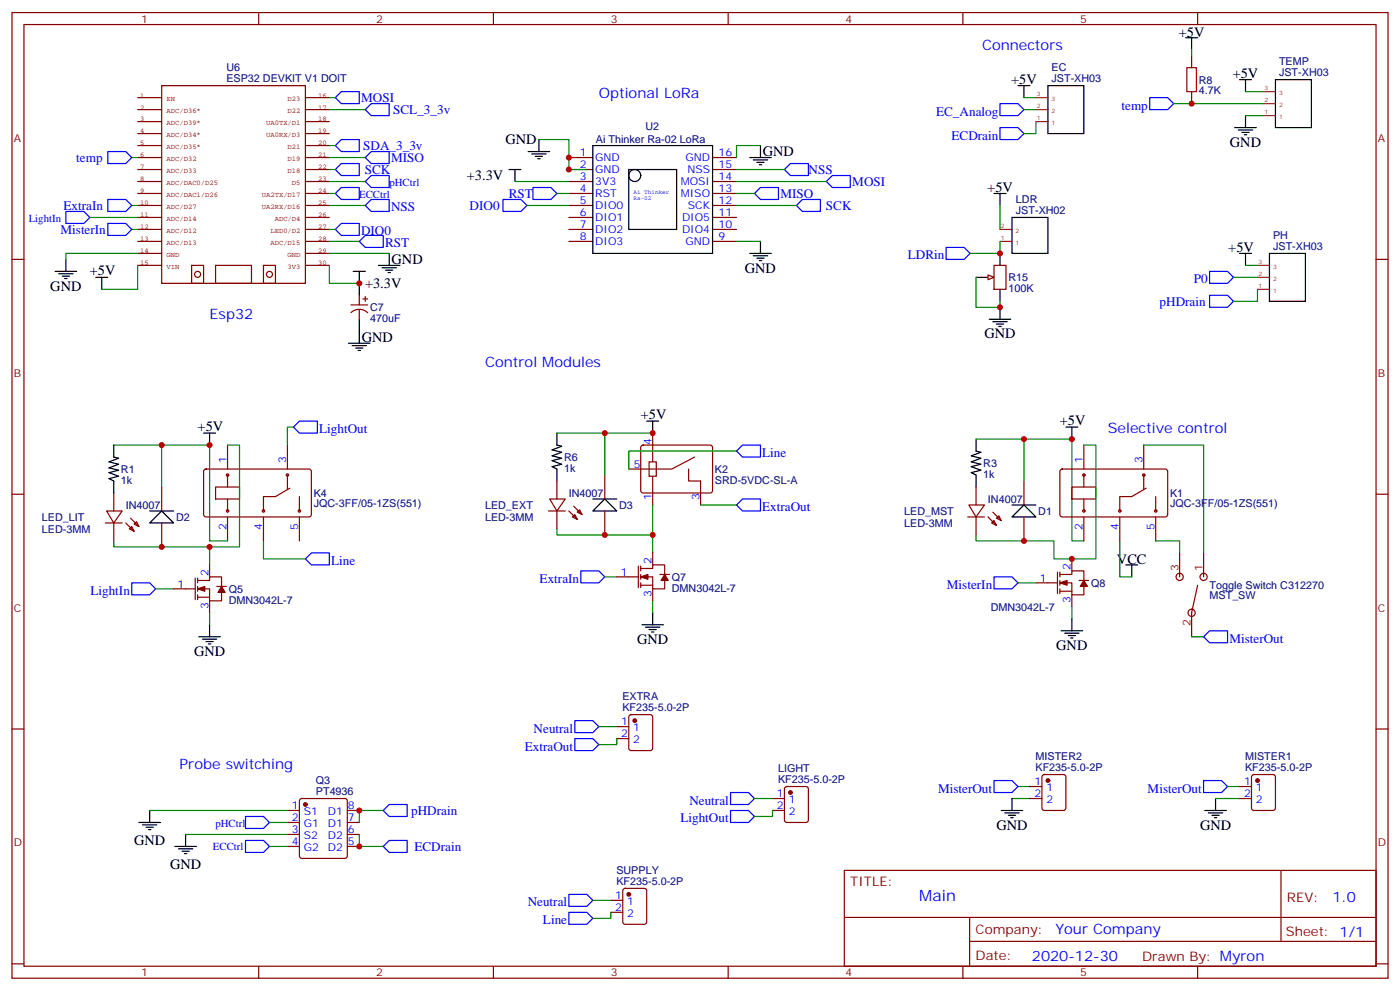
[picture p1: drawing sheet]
<svg xmlns="http://www.w3.org/2000/svg" width="412mm" height="292mm" viewBox="0 0 412 292" stroke-linecap="round" stroke-linejoin="round" font-family="sans-serif">
<g fill="none" stroke="#870000" stroke-width=".35">
<path d="M3.5 3.7h405.4v284.3h-405.4zM7.1 7.2h398.2v277.3h-398.2zM76.2 3.7v3.5M145.3 3.7v3.5M214.5 3.7v3.5M283.6 3.7v3.5M352.8 3.7v3.5M167.6 46.4h7M167.6 49.9h7M167.6 53.4h7M167.6 57h7M209.9 46.4h7.1"/>
<path d="M209.9 49.9h7.1M209.9 53.4h7.1M209.9 57h7.1M3.5 76.4h3.6M167.6 60.5h7M167.6 64h7M167.6 67.6h7M167.6 71.1h7M209.9 60.5h7.1M209.9 64h7.1M209.9 67.6h7.1M209.9 71.1h7.1"/>
<path d="M292.8 78.1h3.5v7.1h-3.5zM405.3 76.4h3.6M178.2 139.9v7M189 131.3l.4-.2h20.1l.4 .7-.1 12.9-.6 .5-20-.1-.5-.6v-12.7zM191.2 136h2.1v4.2h-2.1zM192.3 127.5v8.5M202.8 138.1v3.5h3.6v7.1M204.6 134.6l-6.7 3.5h-12.7M3.5 145.5h3.6M31 154h5M31.4 150.5h4.6l-2.5 3.5zM33.5 145.2v5.3"/>
<path d="M33.5 154v5.3M37 154l2.5 2.5M38.1 155.8l.7-.8 .7 1.5zM38.5 152.6l2.4 2.4M39.5 154.3l.7-.7 .7 1.4zM47.6 143.4v7.1M47.6 154v7M161.6 150.5h4.9M161.9 146.9h4.6l-2.5 3.6zM164 141.6v5.3M164 150.5v5.3M167.6 150.5l2.4 2.4"/>
<path d="M169 149l2.4 2.5M169.3 151.5l.7 1.4-1.4-.7zM170 150.8l.7-.7 .7 1.4zM178.2 150.5v7M192.3 140.2v8.5M285 152.2h5M285.4 148.7h4.6l-2.5 3.5zM287.5 143.4v5.3M287.5 152.2v5.3M291 152.2l2.5 2.5M292.1 154l.7-.7 .7 1.4zM292.5 150.8l2.4 2.5"/>
<path d="M293.5 152.6l.7-.7 .7 1.4zM301.6 141.6v7.1M301.6 152.2v7.1M405.3 145.5h3.6M51.2 173.4h6.3M57.5 170.2v6.4M58.2 170.9h3.5v-1h3.6v2.8M58.2 173.4h3.5v3.5h3.6v-2.5M58.2 175.9h3.5M58.2 170.2v1.4M58.2 172.7v1.4M58.2 175.2v1.4"/>
<path d="M61.7 166.3v3.6M61.7 176.9v3.5M63.9 172.7h2.8M181.7 169.9h6.3M188 166.7v6.3M188.7 167.4h3.6v-1.1h3.5v2.9M188.7 169.9h3.6v3.5h3.5v-2.5M188.7 172.3h3.6M188.7 166.7v1.4M188.7 169.2v1.4M188.7 171.6v1.4M192.3 162.8v3.5"/>
<path d="M192.3 173.4v3.5M194.4 169.2h2.8M305.2 171.6h6.3M311.5 168.5v6.3M312.2 169.2h3.5v-1.1h3.6v2.8M312.2 171.6h3.5v3.6h3.6v-2.5M312.2 174.1h3.5M312.2 168.5v1.4M312.2 170.9v1.4M312.2 173.4v1.4M315.7 164.6v3.5M315.7 175.2v3.5"/>
<path d="M317.9 170.9h2.8M347.5 162.8v7.1M352.8 172.3l-1.8 8.1v7.1M354.5 162.8v7.1M3.5 214.7h3.6M181.7 214h3.5M181.7 217.5h3.5M185.4 210.6l.5-.2h5.7l.6 .5 .1 9.4-.5 .7h-5.9l-.6-.4-.1-9.5zM405.3 214.7h3.6M84.7 238.7h3.5M88.4 235.3l.5-.2h12.7l.5 .2 .2 .5v16.3l-.2 .5-.5 .2h-12.7l-.5-.3-.2-.4v-16.3zM102.3 238.7h3.5"/>
<path d="M227.5 235.1h3.6M227.5 238.7h3.6M231.3 231.8l.5-.2h5.6l.7 .4v9.5l-.4 .6-5.9 .1-.7-.5v-9.4zM303.4 235.1h3.5M303.4 231.6h3.5M307.2 228.3l.4-.2h5.7l.6 .4 .1 9.4-.5 .7-5.9 .1-.6-.5-.1-9.4zM365.1 235.1h3.6M365.1 231.6h3.6M368.9 228.3l.5-.2h5.6l.7 .4v9.4l-.5 .7-5.8 .1-.7-.5v-9.4zM84.7 242.2h3.5M84.7 245.7h3.5M84.7 249.2h3.5"/>
<path d="M102.3 242.2h3.5M102.3 245.7h3.5M102.3 249.2h3.5M248.7 256.3h156.6v28.2h-156.6zM377.3 256.3v20.9M179.9 265.1h3.5M179.9 268.6h3.5M183.7 261.8l.4-.2h5.7l.6 .4 .1 9.5-.5 .6-5.9 .1-.6-.5-.1-9.4zM248.7 270.1h156.5M285.6 277.2h119.6M285.6 270.1v14.2M3.5 283.8h3.6"/>
<path d="M76.2 284.5v3.5M145.3 284.5v3.5M214.5 284.5v3.5M283.6 284.5v3.5M352.8 284.5v3.5M405.3 283.8h3.6"/>
<circle cx="347.5" cy="169.9" r="1.06"/>
<circle cx="354.5" cy="169.9" r="1.06"/>
<circle cx="351" cy="180.4" r="1.06"/>
</g>
<g fill="none" stroke="#000" stroke-width=".35">
<path d="M363.7 37.6h6.4M364.8 38.3h4.2M365.8 39h2.1M366.5 39.7h.7M366.9 34v3.6M149.9 49.9h3.6M151.7 49.9v3.5M155.6 44.6h6.3M156.6 45.3h4.3M157.7 46h2.1M158.4 46.7h.7M158.7 41.1v3.5"/>
<path d="M174.6 42.9h35.3v31.7h-35.3zM185.2 49.9h14.1v17.7h-14.1zM220.8 46.4h6.4M221.9 47.1h4.2M223 47.8h2.1M223.7 48.5h.7M224 42.9v3.5M292.8 57h3.5M294.6 57v3.5M16.2 79.9h6.4M19.4 76.4v3.5M104.1 79.9h3.5"/>
<path d="M105.8 79.9v3.5M111.5 78.1h6.3M112.5 78.8h4.3M113.6 79.6h2.1M114.7 74.6v3.5M220.8 74.6h6.4M221.9 75.3h4.2M223 76h2.1M223.7 76.7h.7M224 71.1v3.5M294.6 74.6v3.5M17.3 80.6h4.2"/>
<path d="M18.3 81.3h2.2M19 82h.8M28.2 81.7h3.5M30 81.7v3.5M114.3 80.3h.7M287.5 81.7h3.5M291.4 94h6.3M292.5 94.7h4.2M293.5 95.4h2.1M294.2 96.1h.7M294.6 85.2v3.5M294.6 90.5v3.5"/>
<path d="M33.5 131.1v3.5l1.4 .3-2.8 1.1 2.8 .7-2.8 1.1 2.8 .7-2.8 .7 2.8 1-2.8 .7 1.4 .7v3.6M60 127.5h3.5M61.7 127.5v3.6M164 127.5v3.6l1.5 .3-2.9 1.1 2.9 .7-2.9 1 2.9 .7-2.9 .7 2.9 1.1-2.9 .7 1.4 .7v3.5M190.5 124h3.5M192.3 124v3.5M287.5 129.3v3.5l1.4 .4-2.8 1 2.8 .7-2.8 1.1 2.8 .7-2.8 .7 2.8 1.1-2.8 .7 1.4 .7v3.5M314 125.8h3.5M315.7 125.8v3.5M44.1 154l3.5-3.5 3.6 3.5zM44.1 150.5h7.1M174.6 150.5l3.6-3.6 3.5 3.6z"/>
<path d="M174.6 146.9h7.1M298.1 152.2l3.5-3.5 3.6 3.5zM298.1 148.7h7.1M331.6 166.3h3.5M333.4 166.3v3.6M58.6 187.5h6.3M59.6 188.2h4.3M60.7 188.9h2.1M61.4 189.6h.7M61.7 184v3.5M189.1 184h6.3M190.1 184.7h4.3"/>
<path d="M191.2 185.4h2.1M191.9 186.1h.7M192.3 180.4v3.6M312.6 185.7h6.3M313.6 186.4h4.3M314.7 187.1h2.1M315.4 187.9h.7M315.7 182.2v3.5M44.1 238.7v3.5M294.9 238.7h6.4M296 239.4h4.2M298.1 235.1v3.6"/>
<path d="M354.9 238.7h6.3M356 239.4h4.2M358.1 235.1v3.6M40.9 242.2h6.4M42 242.9h4.2M43 243.6h2.2M43.7 244.3h.7M51.5 249.2h6.4M52.6 249.9h4.2M53.6 250.6h2.1M54.3 251.4h.7M54.7 245.7v3.5"/>
<path d="M297 240.1h2.2M297.7 240.8h.7M357 240.1h2.1M357.7 240.8h.7"/>
<circle cx="187" cy="51.7" r="1.76"/>
</g>
<g fill="none" stroke="#008700" stroke-width=".35">
<path d="M151.7 53.4h15.9M158.7 41.1h8.9v8.8h5.3M164 57h3.6M217 57h5.2M217 53.4h26.4M217 49.9h14.1M224 42.9h-7v3.5M155.2 60.5h12.4M217 71.1h7M217 60.5h17.6M294.6 60.5v7.1M33.5 131.1h14.1v12.3"/>
<path d="M86.4 125.8h-1.7v5.3M164 127.5h14.2M192.3 127.5h-14.1v12.4M217 132.8h-31.8v5.3M287.5 129.3h28.2v30h3.6M301.6 129.3v12.3M336.9 131.1h17.6v31.7M33.5 159.3v1.7h28.2v5.3M77.6 159.3v5.3h12.4M164 155.8v1.7h28.3M192.3 148.7v14.1M206.4 148.7h10.6"/>
<path d="M329.8 159.3v10.6h3.6M340.4 159.3h7.1v3.5M45.9 173.4h5.3M178.2 169.9h3.5M192.3 176.9v3.5M299.9 171.6h5.3M315.7 178.7v3.5M61.7 180.4v3.6M351 187.5h3.5M176.4 214h5.3M181.7 217.5v1.8h-5.3M44.1 238.7h40.6"/>
<path d="M112.9 238.7h-7.1v3.5M222.2 235.1h5.3M227.5 238.7v1.7h-5.3M298.1 235.1h5.3M299.9 231.6h3.5M358.1 235.1h7M361.6 231.6h3.5M54.7 245.7h30M79.4 242.2h5.3M79.4 249.2h5.3M105.8 245.7v3.5h7.1M174.6 265.1h5.3"/>
<path d="M179.9 268.6v1.8h-5.3"/>
</g>
<g fill="none" stroke="#00f" stroke-width=".35">
<path d="M98.8 28.8l1.7-1.8h5.3v3.5h-5.3zM294.6 30.5h5.3l1.7 1.8-1.7 1.7h-5.3zM294.6 37.6h5.3l1.7 1.7-1.7 1.8h-5.3zM338.7 28.8h5.3l1.7 1.7-1.7 1.8h-5.3zM31.7 58.7h5.3l1.8 1.8-1.8 1.8h-5.3zM100.5 48.2h5.3v3.5h-5.3l-1.7-1.8zM100.5 55.2h5.3v3.5h-5.3l-1.7-1.7zM109.4 58.7h5.3v3.6h-5.3l-1.8-1.8zM109.4 44.6h5.3v3.6h-5.3l-1.8-1.8zM109.4 51.7h5.3v3.5h-5.3l-1.8-1.8zM148.2 58.7h5.3l1.7 1.8-1.7 1.8h-5.3zM157 55.2h5.3l1.7 1.8-1.7 1.7h-5.3z"/>
<path d="M224 55.2h5.3v3.5h-5.3l-1.8-1.7zM232.8 48.2h5.3v3.5h-5.3l-1.7-1.8zM236.4 58.7h5.3v3.6h-5.3l-1.8-1.8zM245.2 51.7h5.3v3.5h-5.3l-1.8-1.8zM19.4 62.3h5.3l1.8 1.7-1.8 1.8h-5.3zM31.7 65.8h5.3l1.8 1.8-1.8 1.7h-5.3zM100.5 65.8h5.3v3.5h-5.3l-1.7-1.7zM107.6 69.3h5.3v3.5h-5.3l-1.8-1.7zM278.7 72.8h5.3l1.8 1.8-1.8 1.8h-5.3zM356.3 79.9h5.3l1.8 1.8-1.8 1.7h-5.3zM356.3 87h5.3l1.8 1.7-1.8 1.8h-5.3zM86.4 125.8l1.8-1.8h5.3v3.5h-5.3z"/>
<path d="M218.7 131.1h5.3v3.5h-5.3l-1.7-1.8zM218.7 146.9h5.3v3.6h-5.3l-1.7-1.8zM38.8 171.6h5.3l1.8 1.8-1.8 1.8h-5.3zM91.7 162.8h5.3v3.5h-5.3l-1.7-1.7zM171.1 168.1h5.3l1.8 1.8-1.8 1.7h-5.3zM292.8 169.9h5.3l1.8 1.7-1.8 1.8h-5.3zM356.3 185.7h5.3v3.6h-5.3l-1.8-1.8zM169.3 217.5h5.3l1.8 1.8-1.8 1.7h-5.3zM169.3 212.2h5.3l1.8 1.8-1.8 1.7h-5.3zM114.7 236.9h5.2v3.5h-5.2l-1.8-1.7zM215.2 238.7h5.3l1.7 1.7-1.7 1.8h-5.3zM215.2 233.4h5.3l1.7 1.7-1.7 1.8h-5.3z"/>
<path d="M292.8 229.8h5.3l1.8 1.8-1.8 1.8h-5.3zM354.5 229.8h5.3l1.8 1.8-1.8 1.8h-5.3zM72.3 240.4h5.3l1.8 1.8-1.8 1.7h-5.3zM72.3 247.5h5.3l1.8 1.7-1.8 1.8h-5.3zM114.7 247.5h5.2v3.5h-5.2l-1.8-1.8zM167.6 268.6h5.3l1.7 1.8-1.7 1.8h-5.3zM167.6 263.3h5.3l1.7 1.8-1.7 1.8h-5.3z"/>
</g>
<g fill="#870000" stroke="#870000" stroke-width=".35">
<path d="M58.2 173.4l2.1-.7v1.4z"/>
<path d="M65.3 172.7l1 1.7h-2.1z"/>
<path d="M188.7 169.9l2.2-.7v1.4z"/>
<path d="M195.8 169.2l1 1.7h-2.1z"/>
<path d="M312.2 171.6l2.1-.7v1.4z"/>
<path d="M319.3 170.9l1 1.8h-2.1z"/>
<circle cx="187" cy="212.2" r=".53"/>
<circle cx="232.8" cy="233.4" r=".53"/>
<circle cx="185.2" cy="263.3" r=".53"/>
<circle cx="308.7" cy="229.8" r=".53"/>
<circle cx="370.4" cy="229.8" r=".53"/>
<circle cx="90" cy="236.9" r=".53"/>
</g>
<path d="M291 81l1.8 .7-1.8 .7z" fill="#f0f0f0" stroke="#870000" stroke-width=".35"/>
<g fill="none" stroke="#000" stroke-width=".35">
<path d="M349.2 11.1h3.6M351 11.1v3.5M299.9 25.2h3.5M301.6 25.2v3.6M308.7 25.2h10.6v14.1h-10.6zM365.1 23.5h3.6M366.9 23.5v3.5M375.7 23.5h10.6v14.1h-10.6zM298.1 64h10.6v10.6h-10.6zM365.1 74.6h3.6M366.9 74.6v3.5M373.9 74.6h10.6v14.1h-10.6z"/>
<path d="M105.8 83.4v3.6M105.8 94v7.1M102.7 101.1h6.3M103.7 101.8h4.2M104.8 102.5h2.1M105.5 103.2h.7"/>
</g>
<path d="M109.4 30.5h5.3v3.5h-5.3l-1.8-1.7zM31.7 44.6h5.3l1.8 1.8-1.8 1.8h-5.3zM100.5 41.1h5.3v3.5h-5.3l-1.7-1.7z" fill="none" stroke="#00f" stroke-width=".35"/>
<path d="M349.6 19.9h2.8v7.1h-2.8z" fill="none" stroke="#a10000" stroke-width=".35"/>
<g fill="none" stroke="#870000" stroke-width=".35">
<path d="M351 16.4v3.5M351 27v3.5M103.4 89.8h4.9M103.4 92.1a3.5 3.5 0 0 1 4.9 0M105.8 87v2.8M105.8 91.2v2.8M106.9 88h1.4M107.6 87.3v1.4M60.2 138.3l.5-.2 30.6 .1 .4 .6v13l-.7 .4h-30.6l-.4-.7v-12.7zM67 131.1v7M67 139.9v3.5M84.7 131.1v7"/>
<path d="M84.7 139.9v4.2M312.4 138.3l.5-.2 30.6 .1 .5 .6-.1 13-.6 .4h-30.7l-.4-.7v-12.7zM319.3 131.1v7M319.3 139.9v3.5M336.9 131.1v7M336.9 139.9v4.2M63.5 143.4h7.1v3.5h-7.1zM67 146.9v3.6M67 152.2v7.1M77.6 152.2v7.1M85.4 143.8l-4.3 2.4h-3.5v4.3M88.2 146.2v4.3"/>
<path d="M88.2 152.2v7.1M315.7 143.4h7.1v3.5h-7.1zM319.3 146.9v3.6M319.3 152.2v7.1M329.8 152.2v7.1M337.6 143.8l-4.2 2.4h-3.6v4.3M340.4 146.2v4.3M340.4 152.2v7.1"/>
<circle cx="67" cy="139.9" r=".35"/>
<circle cx="84.7" cy="139.9" r=".35"/>
<circle cx="319.3" cy="139.9" r=".35"/>
<circle cx="336.9" cy="139.9" r=".35"/>
<circle cx="67" cy="150.5" r=".35"/>
<circle cx="77.6" cy="150.5" r=".35"/>
<circle cx="88.2" cy="150.5" r=".35"/>
<circle cx="319.3" cy="150.5" r=".35"/>
<circle cx="329.8" cy="150.5" r=".35"/>
<circle cx="340.4" cy="150.5" r=".35"/>
</g>
<path d="M305.2 28.8h3.5M305.2 32.3h3.5M305.2 35.8h3.5M372.2 27h3.5M372.2 30.5h3.5M372.2 34h3.5M294.6 67.6h3.5M294.6 71.1h3.5M370.4 78.1h3.5M370.4 81.7h3.5M370.4 85.2h3.5" fill="none" stroke="#8c2424" stroke-width=".35"/>
<g fill="none" stroke="#008700" stroke-width=".35">
<path d="M351 14.6v1.8M97 32.3h10.6M97 28.8h1.8M301.6 32.3h3.6M301.6 28.8h3.6M305.2 35.8v3.5h-3.6M345.7 30.5h26.5M366.9 27h5.3M366.9 34h5.3M38.8 46.4h1.8M97 42.9h1.8M97 46.4h10.6"/>
<path d="M97 49.9h1.8M97 53.4h10.6M97 57h1.8M26.5 64h14.1M38.8 60.5h1.8M38.8 67.6h1.8M40.6 78.1v7.1h-10.6M40.6 74.6h-21.2v1.8M97 78.1v5.3h8.8M97 60.5h10.6M97 67.6h1.8M97 71.1h8.8"/>
<path d="M97 74.6h17.7M294.6 71.1v3.5h-8.8M366.9 78.1h3.5M287.5 81.7v8.8h7.1v-1.8M363.4 81.7h7M370.4 85.2v3.5h-7M47.6 131.1h14.1v28.2h5.3M67 131.1h3.6v29.9h-8.9M319.3 131.1h3.5v33.5h-12.4v-5.3h-22.9v-1.8"/>
</g>
<g fill="none" stroke="#850000" stroke-width=".35">
<path d="M40.6 28.8h7M40.6 32.3h7M40.6 35.8h7M40.6 39.3h7M47.6 25.2h42.4v58.2h-42.4zM90 28.8h7M90 32.3h7M90 35.8h7M90 39.3h7M40.6 42.9h7M40.6 46.4h7M40.6 49.9h7"/>
<path d="M40.6 53.4h7M40.6 57h7M90 42.9h7M90 46.4h7M90 49.9h7M90 53.4h7M90 57h7M40.6 60.5h7M40.6 64h7M40.6 67.6h7M40.6 71.1h7M40.6 74.6h7"/>
<path d="M40.6 78.1h7M56.4 78.1h3.6v5.3h-3.6zM63.5 78.1h10.6v5.3h-10.6zM77.6 78.1h3.5v5.3h-3.5zM90 60.5h7M90 64h7M90 67.6h7M90 71.1h7M90 74.6h7M90 78.1h7"/>
<circle cx="58.2" cy="80.8" r=".88"/>
<circle cx="79.4" cy="80.8" r=".88"/>
</g>
<g fill="#c00">
<circle cx="167.6" cy="46.4" r=".88"/>
<circle cx="167.6" cy="49.9" r=".88"/>
<circle cx="47.6" cy="161" r=".88"/>
<circle cx="192.3" cy="127.5" r=".88"/>
<circle cx="178.2" cy="157.5" r=".88"/>
<circle cx="178.2" cy="127.5" r=".88"/>
<circle cx="192.3" cy="157.5" r=".88"/>
<circle cx="105.8" cy="238.7" r=".88"/>
<circle cx="105.8" cy="249.2" r=".88"/>
<circle cx="301.6" cy="129.3" r=".88"/>
<circle cx="351" cy="30.5" r=".88"/>
<circle cx="294.6" cy="74.6" r=".88"/>
<circle cx="294.6" cy="90.5" r=".88"/>
<circle cx="315.7" cy="129.3" r=".88"/>
<circle cx="315.7" cy="164.6" r=".88"/>
<circle cx="301.6" cy="159.3" r=".88"/>
<circle cx="47.6" cy="131.1" r=".88"/>
<circle cx="61.7" cy="131.1" r=".88"/>
<circle cx="61.7" cy="161" r=".88"/>
<circle cx="105.8" cy="83.4" r=".88"/>
</g>
<text font-size="4.6" fill="#00f" x="270.8" y="265.3">Main</text>
<g font-size="4.2">
<text x="347.2" y="10.8">+5V</text>
<text x="363.1" y="23.1">+5V</text>
<text x="297.8" y="24.9">+5V</text>
<text x="148.9" y="42.5">GND</text>
<text x="224.7" y="46">GND</text>
<text x="362.3" y="43.2">GND</text>
<text x="137.5" y="53.1">+3.3V</text>
<text x="290.8" y="56.6">+5V</text>
<text x="115.4" y="77.7">GND</text>
<text x="361.8" y="74.2">+5V</text>
<text x="26.5" y="81">+5V</text>
<text x="219.4" y="80.3">GND</text>
<text x="14.8" y="85.5">GND</text>
<text x="107.5" y="84.9">+3.3V</text>
<text x="106.5" y="100.7">GND</text>
<text x="290" y="99.7">GND</text>
<text x="188.7" y="123.3">+5V</text>
<text x="312.2" y="125.1">+5V</text>
<text x="58.2" y="126.8">+5V</text>
<text x="329" y="166">VCC</text>
<text x="187.7" y="189.6">GND</text>
<text x="311.1" y="191.4">GND</text>
<text x="57.1" y="193.1">GND</text>
<text x="293.5" y="244.3">GND</text>
<text x="353.5" y="244.3">GND</text>
<text x="39.5" y="248.9">GND</text>
<text x="50.1" y="255.9">GND</text>
</g>
<g font-size="4.2" fill="#00f">
<text x="289.3" y="14.6">Connectors</text>
<text x="176.4" y="28.8">Optional LoRa</text>
<text x="61.7" y="94">Esp32</text>
<text x="142.9" y="108.1">Control Modules</text>
<text x="326.3" y="127.5">Selective control</text>
<text x="52.9" y="226.3">Probe switching</text>
<text x="392.5" y="265.6">1.0</text>
<text x="310.9" y="275.1">Your Company</text>
<text x="304" y="282.9">2020-12-30</text>
</g>
<g font-size="3.9" fill="#00f">
<text x="106.4" y="30">MOSI</text>
<text x="115.8" y="33.5">SCL_3_3v</text>
<text x="275.8" y="34">EC_Analog</text>
<text x="330.4" y="32.3">temp</text>
<text x="280.3" y="41.1">ECDrain</text>
<text x="22.5" y="47.7">temp</text>
<text x="107" y="44.1">SDA_3_3v</text>
<text x="115.2" y="47.7">MISO</text>
<text x="107.5" y="51.2">SCK</text>
<text x="238.2" y="51.2">NSS</text>
<text x="149.8" y="58.2">RST</text>
<text x="229.9" y="58.2">MISO</text>
<text x="251.1" y="54.7">MOSI</text>
<text x="18.7" y="61.7">ExtraIn</text>
<text x="115.2" y="62.3">NSS</text>
<text x="138.3" y="61.8">DIO0</text>
<text x="243.3" y="61.8">SCK</text>
<text x="17.8" y="68.8">MisterIn</text>
<text x="106.4" y="69.3">DIO0</text>
<text x="113.4" y="72.8">RST</text>
<text x="267.4" y="76.4">LDRin</text>
<text x="351.7" y="83.4">P0</text>
<text x="341.6" y="90">pHDrain</text>
<text x="94" y="127.5">LightOut</text>
<text x="224.5" y="134.6">Line</text>
<text x="224.5" y="150.5">ExtraOut</text>
<text x="97.5" y="166.3">Line</text>
<text x="159" y="171.6">ExtraIn</text>
<text x="278.9" y="173.4">MisterIn</text>
<text x="26.6" y="175.2">LightIn</text>
<text x="362.1" y="189.3">MisterOut</text>
<text x="157.2" y="215.7">Neutral</text>
<text x="154.6" y="221">ExtraOut</text>
<text x="276.3" y="233.4">MisterOut</text>
<text x="338.1" y="233.4">MisterOut</text>
<text x="121.1" y="239.9">pHDrain</text>
<text x="203.1" y="236.9">Neutral</text>
<text x="200.4" y="242.2">LightOut</text>
<text x="122.1" y="250.5">ECDrain</text>
<text x="155.4" y="266.9">Neutral</text>
<text x="159.9" y="272.2">Line</text>
</g>
<g font-size="3.9" fill="#800">
<text x="250.5" y="260.9">TITLE:</text>
<text x="379.1" y="265.6">REV:</text>
<text x="287.4" y="275.1">Company:</text>
<text x="378.7" y="275.7">Sheet: 1/1</text>
<text x="287.4" y="282.8">Date:</text>
<text x="336.4" y="282.8">Drawn By: Myron</text>
</g>
<g font-size="3.2" fill="#800">
<text x="41.6" y="6.7">1</text>
<text x="110.8" y="6.7">2</text>
<text x="179.9" y="6.7">3</text>
<text x="249.1" y="6.7">4</text>
<text x="318.2" y="6.7">5</text>
<text x="4.1" y="41.8">A</text>
<text x="405.9" y="41.8">A</text>
<text x="4.1" y="110.9">B</text>
<text x="405.9" y="110.9">B</text>
<text x="347.1" y="168.1" transform="rotate(-90 347.1 168.1)">3</text>
<text x="354.2" y="168.1" transform="rotate(-90 354.2 168.1)">1</text>
<text x="4.1" y="180.1">C</text>
<text x="350.7" y="184.2" transform="rotate(-90 350.7 184.2)">2</text>
<text x="405.9" y="180.1">C</text>
<text x="4.1" y="249.2">D</text>
<text x="405.9" y="249.2">D</text>
<text x="41.6" y="287.5">1</text>
<text x="110.8" y="287.5">2</text>
<text x="179.9" y="287.5">3</text>
<text x="249.1" y="287.5">4</text>
<text x="318.2" y="287.5">5</text>
</g>
<g font-size="3.2" fill="#000080">
<text x="66.7" y="21">U6</text>
<text x="309.7" y="21">EC</text>
<text x="376.8" y="22.4">JST-XH03</text>
<text x="376.8" y="19.2">TEMP</text>
<text x="66.7" y="24.2">ESP32 DEVKIT V1 DOIT</text>
<text x="309.7" y="24.2">JST-XH03</text>
<text x="353.1" y="27.8">4.7K</text>
<text x="353.1" y="24.6">R8</text>
<text x="190.2" y="38.4">U2</text>
<text x="175.5" y="42.2">Ai Thinker Ra-02 LoRa</text>
<text x="299.3" y="59.7">LDR</text>
<text x="299.3" y="63">JST-XH02</text>
<text x="375" y="70.4">PH</text>
<text x="375" y="73.6">JST-XH03</text>
<text x="297" y="82.8">R15</text>
<text x="297" y="86">100K</text>
<text x="109" y="94.7">470uF</text>
<text x="109" y="91.5">C7</text>
<text x="166.2" y="135.9">R6</text>
<text x="289.6" y="137.6">R3</text>
<text x="35.6" y="142.4">1k</text>
<text x="35.6" y="139.4">R1</text>
<text x="166.2" y="138.9">1k</text>
<text x="210.6" y="142.4">SRD-5VDC-SL-A</text>
<text x="210.6" y="139.3">K2</text>
<text x="289.6" y="140.7">1k</text>
<text x="37" y="149.8">IN4007</text>
<text x="92.4" y="149.4">JQC-3FF/05-1ZS(551)</text>
<text x="92.4" y="146.2">K4</text>
<text x="142.9" y="150">LED_EXT</text>
<text x="167.6" y="146.3">IN4007</text>
<text x="182.4" y="149.8">D3</text>
<text x="291" y="148.1">IN4007</text>
<text x="344.7" y="149.4">JQC-3FF/05-1ZS(551)</text>
<text x="344.7" y="146.2">K1</text>
<text x="12.3" y="153.5">LED_LIT</text>
<text x="51.9" y="153.3">D2</text>
<text x="142.9" y="153.5">LED-3MM</text>
<text x="266.3" y="155.3">LED-3MM</text>
<text x="266.3" y="151.7">LED_MST</text>
<text x="305.9" y="151.5">D1</text>
<text x="12.3" y="157">LED-3MM</text>
<text x="197.9" y="171.1">Q7</text>
<text x="321.4" y="172.9">Q8</text>
<text x="356.3" y="173.3">Toggle Switch C312270</text>
<text x="67.4" y="177.8">DMN3042L-7</text>
<text x="67.4" y="174.6">Q5</text>
<text x="197.9" y="174.3">DMN3042L-7</text>
<text x="291.8" y="179.8">DMN3042L-7</text>
<text x="356.3" y="176.5">MST_SW</text>
<text x="183.3" y="209.4">KF235-5.0-2P</text>
<text x="183.3" y="206.2">EXTRA</text>
<text x="229.2" y="227.4">LIGHT</text>
<text x="305" y="227">KF235-5.0-2P</text>
<text x="305" y="223.8">MISTER2</text>
<text x="366.8" y="227">KF235-5.0-2P</text>
<text x="366.8" y="223.8">MISTER1</text>
<text x="93.1" y="234">PT4936</text>
<text x="93.1" y="230.7">Q3</text>
<text x="229.2" y="230.5">KF235-5.0-2P</text>
<text x="181.6" y="257.4">SUPPLY</text>
<text x="181.6" y="260.5">KF235-5.0-2P</text>
</g>
<g font-size="3.2" fill="#00f">
<text x="170.8" y="46">1</text>
<text x="175.3" y="47.4">GND</text>
<text x="201.9" y="47.4">GND</text>
<text x="211.7" y="46">16</text>
<text x="170.8" y="49.6">2</text>
<text x="170.8" y="53.1">3</text>
<text x="175.3" y="51">GND</text>
<text x="202.5" y="51">NSS</text>
<text x="211.7" y="49.6">15</text>
<text x="211.7" y="53.1">14</text>
<text x="105.8" y="58.3">ECCtrl</text>
<text x="114.7" y="54.7">pHCtrl</text>
<text x="170.8" y="56.6">4</text>
<text x="175.3" y="54.5">3V3</text>
<text x="175.3" y="58">RST</text>
<text x="200.5" y="54.5">MOSI</text>
<text x="200.5" y="58">MISO</text>
<text x="211.7" y="56.6">13</text>
<text x="8.5" y="65.3">LightIn</text>
<text x="170.8" y="60.1">5</text>
<text x="170.8" y="63.7">6</text>
<text x="175.3" y="61.6">DIO0</text>
<text x="175.3" y="65.1">DIO1</text>
<text x="200.9" y="65.1">DIO5</text>
<text x="202.6" y="61.6">SCK</text>
<text x="211.7" y="60.1">12</text>
<text x="211.7" y="63.7">11</text>
<text x="170.8" y="67.2">7</text>
<text x="170.8" y="70.7">8</text>
<text x="175.3" y="68.6">DIO2</text>
<text x="200.9" y="68.6">DIO4</text>
<text x="211.7" y="67.2">10</text>
<text x="211.7" y="70.7">9</text>
<text x="175.3" y="72.1">DIO3</text>
<text x="201.9" y="72.1">GND</text>
<text x="191.9" y="131.1" transform="rotate(-90 191.9 131.1)">4</text>
<text x="66.7" y="136.3" transform="rotate(-90 66.7 136.3)">1</text>
<text x="84.3" y="136.3" transform="rotate(-90 84.3 136.3)">3</text>
<text x="186.7" y="137.8">5</text>
<text x="318.9" y="136.3" transform="rotate(-90 318.9 136.3)">1</text>
<text x="336.5" y="136.3" transform="rotate(-90 336.5 136.3)">3</text>
<text x="191.9" y="147.2" transform="rotate(-90 191.9 147.2)">1</text>
<text x="206" y="147.2" transform="rotate(-90 206 147.2)">3</text>
<text x="66.7" y="156" transform="rotate(-90 66.7 156)">2</text>
<text x="77.3" y="156" transform="rotate(-90 77.3 156)">4</text>
<text x="87.8" y="156" transform="rotate(-90 87.8 156)">5</text>
<text x="318.9" y="156" transform="rotate(-90 318.9 156)">2</text>
<text x="329.5" y="156" transform="rotate(-90 329.5 156)">4</text>
<text x="340.1" y="156" transform="rotate(-90 340.1 156)">5</text>
<text x="191.9" y="166" transform="rotate(-90 191.9 166)">2</text>
<text x="315.4" y="167.7" transform="rotate(-90 315.4 167.7)">2</text>
<text x="52.3" y="173">1</text>
<text x="61.4" y="169.5" transform="rotate(-90 61.4 169.5)">2</text>
<text x="182.8" y="169.5">1</text>
<text x="306.3" y="171.3">1</text>
<text x="61.4" y="179.3" transform="rotate(-90 61.4 179.3)">3</text>
<text x="191.9" y="175.8" transform="rotate(-90 191.9 175.8)">3</text>
<text x="315.4" y="177.5" transform="rotate(-90 315.4 177.5)">3</text>
<text x="183" y="213.6">1</text>
<text x="186.5" y="215.4">1</text>
<text x="183" y="217.1">2</text>
<text x="186.5" y="218.9">2</text>
<text x="304.7" y="231.2">1</text>
<text x="308.2" y="233">1</text>
<text x="366.5" y="231.2">1</text>
<text x="370" y="233">1</text>
<text x="86" y="238.3">1</text>
<text x="102.5" y="238.3">8</text>
<text x="228.9" y="234.8">1</text>
<text x="228.9" y="238.3">2</text>
<text x="232.4" y="236.5">1</text>
<text x="304.7" y="234.8">2</text>
<text x="308.2" y="236.5">2</text>
<text x="366.5" y="234.8">2</text>
<text x="370" y="236.5">2</text>
<text x="63.5" y="243.5">pHCtrl</text>
<text x="86" y="241.8">2</text>
<text x="86" y="245.4">3</text>
<text x="89.5" y="240.1">S1</text>
<text x="89.5" y="243.6">G1</text>
<text x="96.5" y="243.6">D1</text>
<text x="96.5" y="240.1">D1</text>
<text x="102.5" y="245.4">6</text>
<text x="102.5" y="241.8">7</text>
<text x="232.4" y="240.1">2</text>
<text x="62.7" y="250.3">ECCtrl</text>
<text x="86" y="248.9">4</text>
<text x="89.5" y="247.1">S2</text>
<text x="89.5" y="250.6">G2</text>
<text x="96.5" y="250.6">D2</text>
<text x="96.5" y="247.1">D2</text>
<text x="102.5" y="248.9">5</text>
<text x="181.3" y="264.8">1</text>
<text x="181.3" y="268.3">2</text>
<text x="184.7" y="266.5">1</text>
<text x="184.7" y="270.1">2</text>
</g>
<g font-size="2.1" fill="#840000">
<text x="41.3" y="28.7">1</text>
<text x="49" y="29.8">EN</text>
<text x="84.7" y="29.8">D23</text>
<text x="93.8" y="28.7">16</text>
<text x="41.3" y="32.2">2</text>
<text x="41.3" y="35.8">3</text>
<text x="49" y="33.3">ADC/D36*</text>
<text x="84.7" y="33.3">D22</text>
<text x="93.8" y="32.2">17</text>
<text x="93.8" y="35.8">18</text>
<text x="41.3" y="39.3">4</text>
<text x="49" y="36.9">ADC/D39*</text>
<text x="49" y="40.4">ADC/D34*</text>
<text x="78.4" y="36.9">UA0TX/D1</text>
<text x="78.4" y="40.4">UA0RX/D3</text>
<text x="93.8" y="39.3">19</text>
<text x="41.3" y="42.8">5</text>
<text x="41.3" y="46.4">6</text>
<text x="49" y="43.9">ADC/D35*</text>
<text x="49" y="47.4">ADC/D32</text>
<text x="84.7" y="43.9">D21</text>
<text x="84.7" y="47.4">D19</text>
<text x="93.8" y="42.8">20</text>
<text x="93.8" y="46.4">21</text>
<text x="41.3" y="49.9">7</text>
<text x="41.3" y="53.4">8</text>
<text x="49" y="51">ADC/D33</text>
<text x="84.7" y="51">D18</text>
<text x="93.8" y="49.9">22</text>
<text x="93.8" y="53.4">23</text>
<text x="41.3" y="56.9">9</text>
<text x="49" y="54.5">ADC/DAC0/D25</text>
<text x="49" y="58">ADC/DAC1/D26</text>
<text x="77.1" y="58">UA2TX/D17</text>
<text x="86" y="54.5">D5</text>
<text x="93.8" y="56.9">24</text>
<text x="41.3" y="60.5">10</text>
<text x="41.3" y="64">11</text>
<text x="49" y="61.6">ADC/D27</text>
<text x="49" y="65.1">ADC/D14</text>
<text x="77.1" y="61.6">UA2RX/D16</text>
<text x="80.9" y="65.1">ADC/D4</text>
<text x="93.8" y="60.5">25</text>
<text x="93.8" y="64">26</text>
<text x="41.3" y="67.5">12</text>
<text x="41.3" y="71">13</text>
<text x="49" y="68.6">ADC/D12</text>
<text x="79.7" y="68.6">LED0/D2</text>
<text x="93.8" y="67.5">27</text>
<text x="93.8" y="71">28</text>
<text x="41.3" y="74.6">14</text>
<text x="49" y="72.1">ADC/D13</text>
<text x="49" y="75.7">GND</text>
<text x="79.7" y="72.1">ADC/D15</text>
<text x="84.7" y="75.7">GND</text>
<text x="93.8" y="74.6">29</text>
<text x="41.3" y="78.1">15</text>
<text x="49" y="79.2">VIN</text>
<text x="84.7" y="79.2">3V3</text>
<text x="93.8" y="78.1">30</text>
</g>
<g font-size="1.8" fill="#8d2323">
<text x="305.4" y="28.4">3</text>
<text x="309.7" y="29.8">3</text>
<text x="372.5" y="26.6">3</text>
<text x="376.8" y="28">3</text>
<text x="305.4" y="31.9">2</text>
<text x="305.4" y="35.5">1</text>
<text x="309.7" y="33.3">2</text>
<text x="372.5" y="30.2">2</text>
<text x="372.5" y="33.7">1</text>
<text x="376.8" y="31.6">2</text>
<text x="376.8" y="35.1">1</text>
<text x="309.7" y="36.9">1</text>
<text x="294.9" y="67.2">2</text>
<text x="294.9" y="70.7">1</text>
<text x="299.2" y="68.6">2</text>
<text x="299.2" y="72.1">1</text>
<text x="370.7" y="77.8">3</text>
<text x="370.7" y="81.3">2</text>
<text x="375" y="79.2">3</text>
<text x="375" y="82.7">2</text>
<text x="370.7" y="84.8">1</text>
<text x="375" y="86.3">1</text>
</g>
<g font-size="1.8" fill="#00f">
<text x="186.6" y="57.1">Ai Thinker</text>
<text x="186.6" y="58.9">Ra-02</text>
</g>
</svg>
